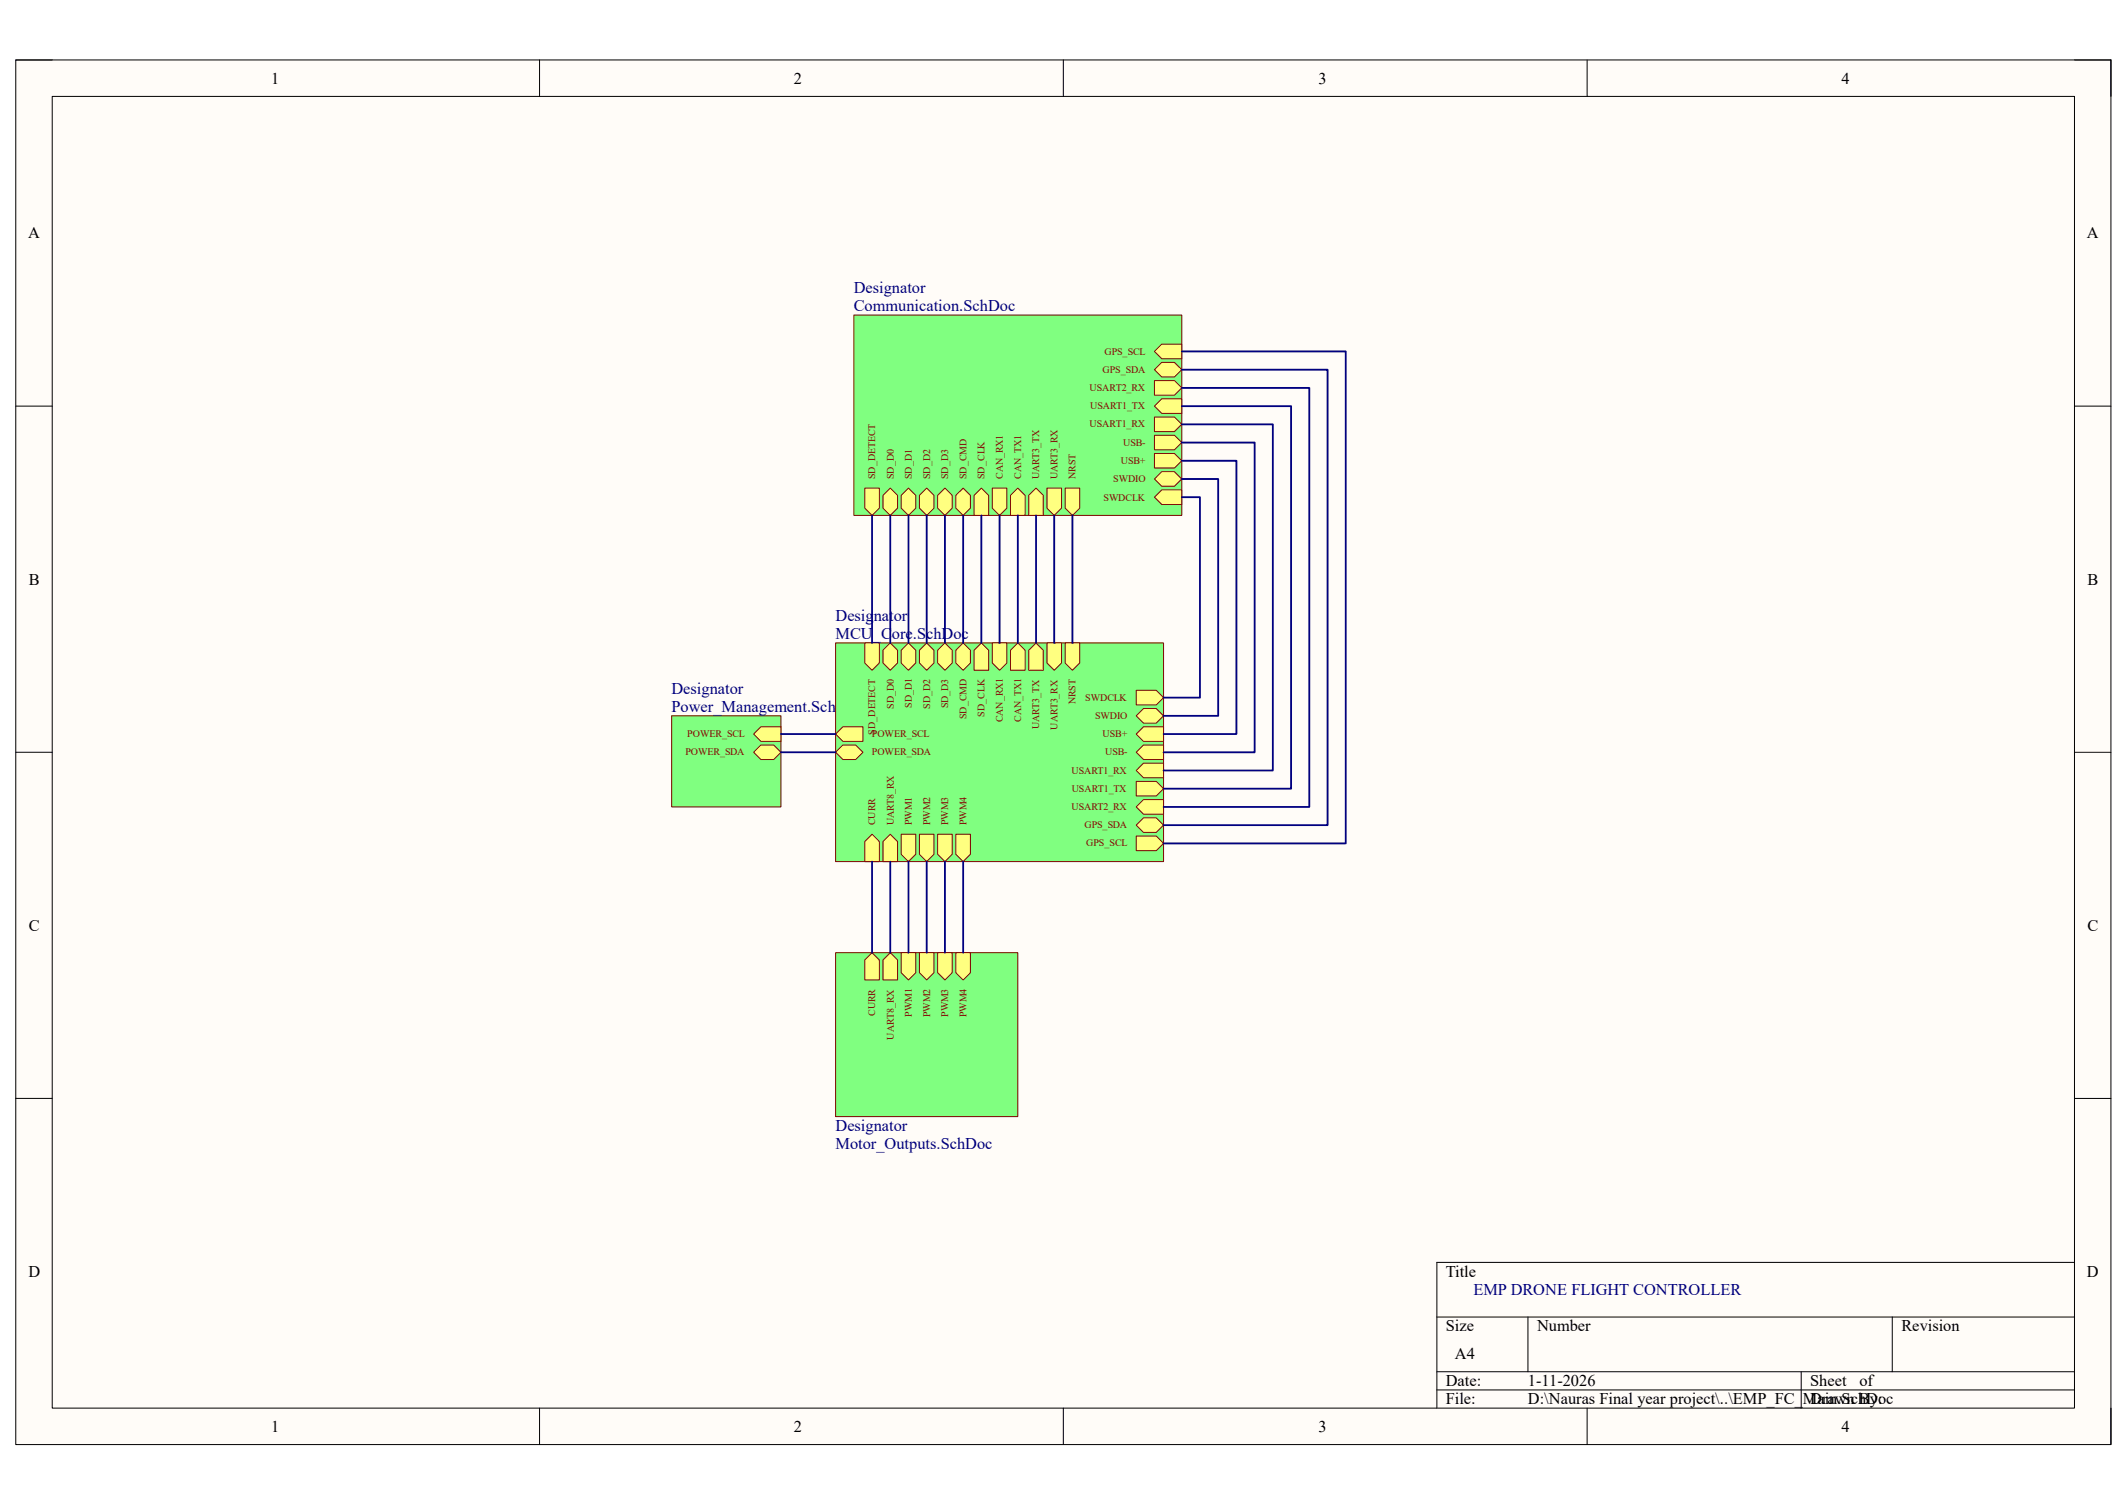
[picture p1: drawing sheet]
<svg xmlns="http://www.w3.org/2000/svg" width="297mm" height="210mm" viewBox="0 0 297 210" stroke-linecap="round" stroke-linejoin="round" font-family="sans-serif">
<path d="M2.2 8.4h292.6v193.3h-292.6z" fill-rule="evenodd" fill="#fffcf8"/>
<path d="M2.2 8.4h292.6v193.3h-292.6z" fill="none" stroke="#000" stroke-width=".14"/>
<path d="M7.3 13.5h282.4v183.1h-282.4z" fill-rule="evenodd" fill="#fffcf8"/>
<g fill="none" stroke="#000" stroke-width=".14">
<path d="M2.2 8.4h5.1M7.3 13.5h282.4v183.1h-282.4zM75.3 8.4v5.1M148.5 8.4v5.1M221.6 8.4v5.1M289.7 8.4h5.1v5.1M2.2 56.7h5.1M289.7 56.7h5.1M2.2 105h5.1M289.7 105.1h5.1M2.2 153.4h5.1M289.7 153.4h5.1"/>
<path d="M289.7 176.3h-89.1v20.3M75.3 196.6v5.1M148.5 196.6v5.1M200.6 183.9h89.1M200.6 191.5h89.1M200.6 194.1h89.1M213.4 183.9v7.6M221.6 196.6v5.1M251.5 191.5v5.1M264.2 183.9v7.6M294.8 196.6v5.1"/>
</g>
<path d="M93.8 100h15.3v12.7h-15.3z" fill-rule="evenodd" fill="#80ff80"/>
<path d="M93.8 100h15.3v12.7h-15.3z" fill="none" stroke="#800000" stroke-width=".14"/>
<path d="M105.2 102.5l1.1-1h2.8v2h-2.8z" fill-rule="evenodd" fill="#ffff80"/>
<path d="M105.2 102.5l1.1-1h2.8v2h-2.8z" fill="none" stroke="#800000" stroke-width=".14"/>
<path d="M105.2 105l1.1-1h1.7l1.1 1-1.1 1.1h-1.7z" fill-rule="evenodd" fill="#ffff80"/>
<path d="M105.2 105l1.1-1h1.7l1.1 1-1.1 1.1h-1.7z" fill="none" stroke="#800000" stroke-width=".14"/>
<path d="M116.7 89.8h45.8v30.5h-45.8z" fill-rule="evenodd" fill="#80ff80"/>
<path d="M116.7 89.8h45.8v30.5h-45.8z" fill="none" stroke="#800000" stroke-width=".14"/>
<path d="M133.5 116.5h2v2.8l-1 1-1-1z" fill-rule="evenodd" fill="#ffff80"/>
<path d="M133.5 116.5h2v2.8l-1 1-1-1z" fill="none" stroke="#800000" stroke-width=".14"/>
<path d="M121.8 116.5l1 1v2.8h-2v-2.8z" fill-rule="evenodd" fill="#ffff80"/>
<path d="M121.8 116.5l1 1v2.8h-2v-2.8z" fill="none" stroke="#800000" stroke-width=".14"/>
<path d="M124.3 116.5l1 1v2.8h-2v-2.8z" fill-rule="evenodd" fill="#ffff80"/>
<path d="M124.3 116.5l1 1v2.8h-2v-2.8z" fill="none" stroke="#800000" stroke-width=".14"/>
<path d="M125.8 116.5h2.1v2.8l-1 1-1.1-1z" fill-rule="evenodd" fill="#ffff80"/>
<path d="M125.8 116.5h2.1v2.8l-1 1-1.1-1z" fill="none" stroke="#800000" stroke-width=".14"/>
<path d="M128.4 116.5h2v2.8l-1 1-1-1z" fill-rule="evenodd" fill="#ffff80"/>
<path d="M128.4 116.5h2v2.8l-1 1-1-1z" fill="none" stroke="#800000" stroke-width=".14"/>
<path d="M130.9 116.5h2.1v2.8l-1.1 1-1-1z" fill-rule="evenodd" fill="#ffff80"/>
<path d="M130.9 116.5h2.1v2.8l-1.1 1-1-1z" fill="none" stroke="#800000" stroke-width=".14"/>
<path d="M148.7 89.8h2.1v2.8l-1 1-1.1-1z" fill-rule="evenodd" fill="#ffff80"/>
<path d="M148.7 89.8h2.1v2.8l-1 1-1.1-1z" fill="none" stroke="#800000" stroke-width=".14"/>
<path d="M146.2 89.8h2v2.8l-1 1-1-1z" fill-rule="evenodd" fill="#ffff80"/>
<path d="M146.2 89.8h2v2.8l-1 1-1-1z" fill="none" stroke="#800000" stroke-width=".14"/>
<path d="M143.6 90.8l1.1-1 1 1v2.8h-2.1z" fill-rule="evenodd" fill="#ffff80"/>
<path d="M143.6 90.8l1.1-1 1 1v2.8h-2.1z" fill="none" stroke="#800000" stroke-width=".14"/>
<path d="M142.1 89.8l1 1v2.8h-2v-2.8z" fill-rule="evenodd" fill="#ffff80"/>
<path d="M142.1 89.8l1 1v2.8h-2v-2.8z" fill="none" stroke="#800000" stroke-width=".14"/>
<path d="M138.6 89.8h2v2.8l-1 1-1-1z" fill-rule="evenodd" fill="#ffff80"/>
<path d="M138.6 89.8h2v2.8l-1 1-1-1z" fill="none" stroke="#800000" stroke-width=".14"/>
<path d="M133.5 90.8l1-1 1 1v1.8l-1 1-1-1z" fill-rule="evenodd" fill="#ffff80"/>
<path d="M133.5 90.8l1-1 1 1v1.8l-1 1-1-1z" fill="none" stroke="#800000" stroke-width=".14"/>
<path d="M137 89.8l1.1 1v2.8h-2.1v-2.8z" fill-rule="evenodd" fill="#ffff80"/>
<path d="M137 89.8l1.1 1v2.8h-2.1v-2.8z" fill="none" stroke="#800000" stroke-width=".14"/>
<path d="M131.9 89.8l1.1 1v1.8l-1.1 1-1-1v-1.8z" fill-rule="evenodd" fill="#ffff80"/>
<path d="M131.9 89.8l1.1 1v1.8l-1.1 1-1-1v-1.8z" fill="none" stroke="#800000" stroke-width=".14"/>
<path d="M129.4 89.8l1 1v1.8l-1 1-1-1v-1.8z" fill-rule="evenodd" fill="#ffff80"/>
<path d="M129.4 89.8l1 1v1.8l-1 1-1-1v-1.8z" fill="none" stroke="#800000" stroke-width=".14"/>
<path d="M126.9 89.8l1 1v1.8l-1 1-1.1-1v-1.8z" fill-rule="evenodd" fill="#ffff80"/>
<path d="M126.9 89.8l1 1v1.8l-1 1-1.1-1v-1.8z" fill="none" stroke="#800000" stroke-width=".14"/>
<path d="M123.3 90.8l1-1 1 1v1.8l-1 1-1-1z" fill-rule="evenodd" fill="#ffff80"/>
<path d="M123.3 90.8l1-1 1 1v1.8l-1 1-1-1z" fill="none" stroke="#800000" stroke-width=".14"/>
<path d="M116.7 102.5l1-1h2.8v2h-2.8z" fill-rule="evenodd" fill="#ffff80"/>
<path d="M116.7 102.5l1-1h2.8v2h-2.8z" fill="none" stroke="#800000" stroke-width=".14"/>
<path d="M116.7 105l1-1h1.8l1 1-1 1.1h-1.8z" fill-rule="evenodd" fill="#ffff80"/>
<path d="M116.7 105l1-1h1.8l1 1-1 1.1h-1.8z" fill="none" stroke="#800000" stroke-width=".14"/>
<path d="M158.7 96.4h2.8l1 1-1 1h-2.8z" fill-rule="evenodd" fill="#ffff80"/>
<path d="M158.7 96.4h2.8l1 1-1 1h-2.8z" fill="none" stroke="#800000" stroke-width=".14"/>
<path d="M159.7 98.9h1.8l1 1.1-1 1h-1.8l-1-1z" fill-rule="evenodd" fill="#ffff80"/>
<path d="M159.7 98.9h1.8l1 1.1-1 1h-1.8l-1-1z" fill="none" stroke="#800000" stroke-width=".14"/>
<path d="M158.7 102.5l1-1h2.8v2h-2.8z" fill-rule="evenodd" fill="#ffff80"/>
<path d="M158.7 102.5l1-1h2.8v2h-2.8z" fill="none" stroke="#800000" stroke-width=".14"/>
<path d="M158.7 105l1-1h2.8v2.1h-2.8z" fill-rule="evenodd" fill="#ffff80"/>
<path d="M158.7 105l1-1h2.8v2.1h-2.8z" fill="none" stroke="#800000" stroke-width=".14"/>
<path d="M159.7 106.6h2.8v2h-2.8l-1-1z" fill-rule="evenodd" fill="#ffff80"/>
<path d="M159.7 106.6h2.8v2h-2.8l-1-1z" fill="none" stroke="#800000" stroke-width=".14"/>
<path d="M158.7 109.1h2.8l1 1-1 1.1h-2.8z" fill-rule="evenodd" fill="#ffff80"/>
<path d="M158.7 109.1h2.8l1 1-1 1.1h-2.8z" fill="none" stroke="#800000" stroke-width=".14"/>
<path d="M158.7 112.7l1-1h2.8v2h-2.8z" fill-rule="evenodd" fill="#ffff80"/>
<path d="M158.7 112.7l1-1h2.8v2h-2.8z" fill="none" stroke="#800000" stroke-width=".14"/>
<path d="M158.7 115.2l1-1h1.8l1 1-1 1h-1.8z" fill-rule="evenodd" fill="#ffff80"/>
<path d="M158.7 115.2l1-1h1.8l1 1-1 1h-1.8z" fill="none" stroke="#800000" stroke-width=".14"/>
<path d="M158.7 116.7h2.8l1 1.1-1 1h-2.8z" fill-rule="evenodd" fill="#ffff80"/>
<path d="M158.7 116.7h2.8l1 1.1-1 1h-2.8z" fill="none" stroke="#800000" stroke-width=".14"/>
<path d="M120.8 89.8h2v2.8l-1 1-1-1z" fill-rule="evenodd" fill="#ffff80"/>
<path d="M120.8 89.8h2v2.8l-1 1-1-1z" fill="none" stroke="#800000" stroke-width=".14"/>
<path d="M119.2 44h45.8v28h-45.8z" fill-rule="evenodd" fill="#80ff80"/>
<path d="M119.2 44h45.8v28h-45.8z" fill="none" stroke="#800000" stroke-width=".14"/>
<path d="M123.3 69.2l1-1 1 1v1.8l-1 1-1-1z" fill-rule="evenodd" fill="#ffff80"/>
<path d="M123.3 69.2l1-1 1 1v1.8l-1 1-1-1z" fill="none" stroke="#800000" stroke-width=".14"/>
<path d="M125.8 69.2l1.1-1 1 1v1.8l-1 1-1.1-1z" fill-rule="evenodd" fill="#ffff80"/>
<path d="M125.8 69.2l1.1-1 1 1v1.8l-1 1-1.1-1z" fill="none" stroke="#800000" stroke-width=".14"/>
<path d="M128.4 69.2l1-1 1 1v1.8l-1 1-1-1z" fill-rule="evenodd" fill="#ffff80"/>
<path d="M128.4 69.2l1-1 1 1v1.8l-1 1-1-1z" fill="none" stroke="#800000" stroke-width=".14"/>
<path d="M130.9 69.2l1-1 1.1 1v1.8l-1.1 1-1-1z" fill-rule="evenodd" fill="#ffff80"/>
<path d="M130.9 69.2l1-1 1.1 1v1.8l-1.1 1-1-1z" fill="none" stroke="#800000" stroke-width=".14"/>
<path d="M133.5 69.2l1-1 1 1v1.8l-1 1-1-1z" fill-rule="evenodd" fill="#ffff80"/>
<path d="M133.5 69.2l1-1 1 1v1.8l-1 1-1-1z" fill="none" stroke="#800000" stroke-width=".14"/>
<path d="M137 68.2l1.1 1v2.8h-2.1v-2.8z" fill-rule="evenodd" fill="#ffff80"/>
<path d="M137 68.2l1.1 1v2.8h-2.1v-2.8z" fill="none" stroke="#800000" stroke-width=".14"/>
<path d="M138.6 68.2h2v2.8l-1 1-1-1z" fill-rule="evenodd" fill="#ffff80"/>
<path d="M138.6 68.2h2v2.8l-1 1-1-1z" fill="none" stroke="#800000" stroke-width=".14"/>
<path d="M142.1 68.2l1 1v2.8h-2v-2.8z" fill-rule="evenodd" fill="#ffff80"/>
<path d="M142.1 68.2l1 1v2.8h-2v-2.8z" fill="none" stroke="#800000" stroke-width=".14"/>
<path d="M143.6 69.2l1.1-1 1 1v2.8h-2.1z" fill-rule="evenodd" fill="#ffff80"/>
<path d="M143.6 69.2l1.1-1 1 1v2.8h-2.1z" fill="none" stroke="#800000" stroke-width=".14"/>
<path d="M146.2 68.2h2v2.8l-1 1-1-1z" fill-rule="evenodd" fill="#ffff80"/>
<path d="M146.2 68.2h2v2.8l-1 1-1-1z" fill="none" stroke="#800000" stroke-width=".14"/>
<path d="M148.7 68.2h2.1v2.8l-1 1-1.1-1z" fill-rule="evenodd" fill="#ffff80"/>
<path d="M148.7 68.2h2.1v2.8l-1 1-1.1-1z" fill="none" stroke="#800000" stroke-width=".14"/>
<path d="M161.2 53.1h2.8l1 1.1-1 1h-2.8z" fill-rule="evenodd" fill="#ffff80"/>
<path d="M161.2 53.1h2.8l1 1.1-1 1h-2.8z" fill="none" stroke="#800000" stroke-width=".14"/>
<path d="M162.2 68.4h2.8v2h-2.8l-1-1z" fill-rule="evenodd" fill="#ffff80"/>
<path d="M162.2 68.4h2.8v2h-2.8l-1-1z" fill="none" stroke="#800000" stroke-width=".14"/>
<path d="M162.2 65.9h1.8l1 1-1 1h-1.8l-1-1z" fill-rule="evenodd" fill="#ffff80"/>
<path d="M162.2 65.9h1.8l1 1-1 1h-1.8l-1-1z" fill="none" stroke="#800000" stroke-width=".14"/>
<path d="M161.2 63.3h2.8l1 1-1 1.1h-2.8z" fill-rule="evenodd" fill="#ffff80"/>
<path d="M161.2 63.3h2.8l1 1-1 1.1h-2.8z" fill="none" stroke="#800000" stroke-width=".14"/>
<path d="M161.2 60.8h2.8l1 1-1 1h-2.8z" fill-rule="evenodd" fill="#ffff80"/>
<path d="M161.2 60.8h2.8l1 1-1 1h-2.8z" fill="none" stroke="#800000" stroke-width=".14"/>
<path d="M161.2 58.2h2.8l1 1.1-1 1h-2.8z" fill-rule="evenodd" fill="#ffff80"/>
<path d="M161.2 58.2h2.8l1 1.1-1 1h-2.8z" fill="none" stroke="#800000" stroke-width=".14"/>
<path d="M162.2 55.7h2.8v2h-2.8l-1-1z" fill-rule="evenodd" fill="#ffff80"/>
<path d="M162.2 55.7h2.8v2h-2.8l-1-1z" fill="none" stroke="#800000" stroke-width=".14"/>
<path d="M162.2 50.6h1.8l1 1-1 1h-1.8l-1-1z" fill-rule="evenodd" fill="#ffff80"/>
<path d="M162.2 50.6h1.8l1 1-1 1h-1.8l-1-1z" fill="none" stroke="#800000" stroke-width=".14"/>
<path d="M162.2 48.1h2.8v2h-2.8l-1-1z" fill-rule="evenodd" fill="#ffff80"/>
<path d="M162.2 48.1h2.8v2h-2.8l-1-1z" fill="none" stroke="#800000" stroke-width=".14"/>
<path d="M120.8 68.2h2v2.8l-1 1-1-1z" fill-rule="evenodd" fill="#ffff80"/>
<path d="M120.8 68.2h2v2.8l-1 1-1-1z" fill="none" stroke="#800000" stroke-width=".14"/>
<path d="M116.7 133h25.4v22.9h-25.4z" fill-rule="evenodd" fill="#80ff80"/>
<path d="M116.7 133h25.4v22.9h-25.4z" fill="none" stroke="#800000" stroke-width=".14"/>
<path d="M133.5 133h2v2.8l-1 1-1-1z" fill-rule="evenodd" fill="#ffff80"/>
<path d="M133.5 133h2v2.8l-1 1-1-1z" fill="none" stroke="#800000" stroke-width=".14"/>
<path d="M121.8 133l1 1v2.8h-2v-2.8z" fill-rule="evenodd" fill="#ffff80"/>
<path d="M121.8 133l1 1v2.8h-2v-2.8z" fill="none" stroke="#800000" stroke-width=".14"/>
<path d="M124.3 133l1 1v2.8h-2v-2.8z" fill-rule="evenodd" fill="#ffff80"/>
<path d="M124.3 133l1 1v2.8h-2v-2.8z" fill="none" stroke="#800000" stroke-width=".14"/>
<path d="M125.8 133h2.1v2.8l-1 1-1.1-1z" fill-rule="evenodd" fill="#ffff80"/>
<path d="M125.8 133h2.1v2.8l-1 1-1.1-1z" fill="none" stroke="#800000" stroke-width=".14"/>
<path d="M128.4 133h2v2.8l-1 1-1-1z" fill-rule="evenodd" fill="#ffff80"/>
<path d="M128.4 133h2v2.8l-1 1-1-1z" fill="none" stroke="#800000" stroke-width=".14"/>
<path d="M130.9 133h2.1v2.8l-1.1 1-1-1z" fill-rule="evenodd" fill="#ffff80"/>
<path d="M130.9 133h2.1v2.8l-1.1 1-1-1z" fill="none" stroke="#800000" stroke-width=".14"/>
<g fill="none" stroke="#000080" stroke-width=".25">
<path d="M165 59.3h12.7v48.3h-15.2M165 56.7h15.3v53.4h-17.8M165 54.2h17.8v58.5h-20.3M165 51.6h20.4v63.6h-22.9M165 49.1h22.9v68.7h-25.4M121.8 72v17.8M124.3 72v17.8M126.9 72v17.8M129.4 72v17.8M131.9 72v17.8M134.5 72v17.8M137 72v17.8"/>
<path d="M139.6 72v17.8M142.1 72v17.8M144.7 72v17.8M147.2 72v17.8M149.8 72v17.8M165 69.4h2.6v28h-5.1M165 66.9h5.1v33.1h-7.6M165 64.3h7.7v38.2h-10.2M165 61.8h10.2v43.3h-12.7M109.1 105h7.6M109.1 102.5h7.6M121.8 120.3v12.7"/>
<path d="M124.3 120.3v12.7M126.9 120.3v12.7M129.4 120.3v12.7M131.9 120.3v12.7M134.5 120.3v12.7"/>
</g>
<g font-size="2.3">
<text x="37.9" y="11.7">1</text>
<text x="110.9" y="11.7">2</text>
<text x="184.1" y="11.7">3</text>
<text x="257.1" y="11.7">4</text>
<text x="3.9" y="33.3">A</text>
<text x="291.4" y="33.3">A</text>
<text x="4" y="81.6">B</text>
<text x="291.5" y="81.6">B</text>
<text x="4" y="130">C</text>
<text x="291.5" y="130">C</text>
<text x="4" y="178.3">D</text>
<text x="201.9" y="178.3">Title</text>
<text x="291.4" y="178.3">D</text>
<text x="201.9" y="185.9">Size</text>
<text x="214.6" y="185.9">Number</text>
<text x="265.5" y="185.9">Revision</text>
<text x="203.2" y="189.7">A4</text>
<text x="201.9" y="193.5">Date:</text>
<text x="201.9" y="196.1">File:</text>
<text x="213.3" y="193.5">1-11-2026</text>
<text x="213.4" y="196.1">D:\Nauras Final year project\..\EMP_FC_Main.SchDoc</text>
<text x="252.8" y="193.5">Sheet</text>
<text x="252.8" y="196.1">Drawn By:</text>
<text x="259.6" y="193.5">of</text>
<text x="37.9" y="199.9">1</text>
<text x="110.9" y="199.9">2</text>
<text x="184.1" y="199.9">3</text>
<text x="257.1" y="199.9">4</text>
</g>
<g font-size="2.3" fill="#000080">
<text x="119.2" y="40.9">Designator</text>
<text x="119.2" y="43.5">Communication.SchDoc</text>
<text x="116.7" y="86.7">Designator</text>
<text x="116.7" y="89.3">MCU_Core.SchDoc</text>
<text x="93.8" y="96.9">Designator</text>
<text x="93.8" y="99.4">Power_Management.SchDoc</text>
<text x="116.7" y="157.9">Designator</text>
<text x="116.7" y="160.5">Motor_Outputs.SchDoc</text>
<text x="205.7" y="180.8">EMP DRONE FLIGHT CONTROLLER</text>
</g>
<g font-size="1.4" fill="#800000">
<text x="154" y="52.1">GPS_SDA</text>
<text x="154.2" y="49.5">GPS_SCL</text>
<text x="152.1" y="54.6">USART2_RX</text>
<text x="152.1" y="59.7">USART1_RX</text>
<text x="152.2" y="57.1">USART1_TX</text>
<text x="156.5" y="64.8">USB+</text>
<text x="156.8" y="62.2">USB-</text>
<text x="122.2" y="66.9" transform="rotate(-90 122.2 66.9)">SD_DETECT</text>
<text x="124.8" y="66.9" transform="rotate(-90 124.8 66.9)">SD_D0</text>
<text x="127.3" y="66.9" transform="rotate(-90 127.3 66.9)">SD_D1</text>
<text x="129.9" y="66.9" transform="rotate(-90 129.9 66.9)">SD_D2</text>
<text x="132.4" y="66.9" transform="rotate(-90 132.4 66.9)">SD_D3</text>
<text x="135" y="66.9" transform="rotate(-90 135 66.9)">SD_CMD</text>
<text x="137.5" y="66.9" transform="rotate(-90 137.5 66.9)">SD_CLK</text>
<text x="140" y="66.9" transform="rotate(-90 140 66.9)">CAN_RX1</text>
<text x="142.6" y="66.9" transform="rotate(-90 142.6 66.9)">CAN_TX1</text>
<text x="145.1" y="66.9" transform="rotate(-90 145.1 66.9)">UART3_TX</text>
<text x="147.7" y="66.9" transform="rotate(-90 147.7 66.9)">UART3_RX</text>
<text x="150.2" y="66.9" transform="rotate(-90 150.2 66.9)">NRST</text>
<text x="154.1" y="69.9">SWDCLK</text>
<text x="155.4" y="67.3">SWDIO</text>
<text x="124.8" y="98.9" transform="rotate(-90 124.8 98.9)">SD_D0</text>
<text x="127.3" y="98.9" transform="rotate(-90 127.3 98.9)">SD_D1</text>
<text x="129.9" y="98.9" transform="rotate(-90 129.9 98.9)">SD_D2</text>
<text x="132.4" y="98.9" transform="rotate(-90 132.4 98.9)">SD_D3</text>
<text x="135" y="100.4" transform="rotate(-90 135 100.4)">SD_CMD</text>
<text x="137.5" y="100.1" transform="rotate(-90 137.5 100.1)">SD_CLK</text>
<text x="140" y="100.9" transform="rotate(-90 140 100.9)">CAN_RX1</text>
<text x="142.6" y="100.8" transform="rotate(-90 142.6 100.8)">CAN_TX1</text>
<text x="145.1" y="101.8" transform="rotate(-90 145.1 101.8)">UART3_TX</text>
<text x="147.7" y="101.9" transform="rotate(-90 147.7 101.9)">UART3_RX</text>
<text x="150.2" y="98.3" transform="rotate(-90 150.2 98.3)">NRST</text>
<text x="151.6" y="97.9">SWDCLK</text>
<text x="152.9" y="100.4">SWDIO</text>
<text x="95.7" y="105.5">POWER_SDA</text>
<text x="96" y="103">POWER_SCL</text>
<text x="121.8" y="103">POWER_SCL</text>
<text x="121.8" y="105.5">POWER_SDA</text>
<text x="122.2" y="102.6" transform="rotate(-90 122.2 102.6)">SD_DETECT</text>
<text x="154" y="103">USB+</text>
<text x="154.3" y="105.5">USB-</text>
<text x="149.6" y="108">USART1_RX</text>
<text x="149.6" y="113.1">USART2_RX</text>
<text x="149.6" y="110.6">USART1_TX</text>
<text x="122.2" y="115.2" transform="rotate(-90 122.2 115.2)">CURR</text>
<text x="124.8" y="115.2" transform="rotate(-90 124.8 115.2)">UART8_RX</text>
<text x="127.3" y="115.2" transform="rotate(-90 127.3 115.2)">PWM1</text>
<text x="129.9" y="115.2" transform="rotate(-90 129.9 115.2)">PWM2</text>
<text x="132.4" y="115.2" transform="rotate(-90 132.4 115.2)">PWM3</text>
<text x="135" y="115.2" transform="rotate(-90 135 115.2)">PWM4</text>
<text x="151.4" y="115.7">GPS_SDA</text>
<text x="151.7" y="118.2">GPS_SCL</text>
<text x="122.2" y="141.9" transform="rotate(-90 122.2 141.9)">CURR</text>
<text x="127.3" y="141.9" transform="rotate(-90 127.3 141.9)">PWM1</text>
<text x="129.9" y="142" transform="rotate(-90 129.9 142)">PWM2</text>
<text x="132.4" y="142" transform="rotate(-90 132.4 142)">PWM3</text>
<text x="135" y="142" transform="rotate(-90 135 142)">PWM4</text>
<text x="124.8" y="145.2" transform="rotate(-90 124.8 145.2)">UART8_RX</text>
</g>
</svg>
